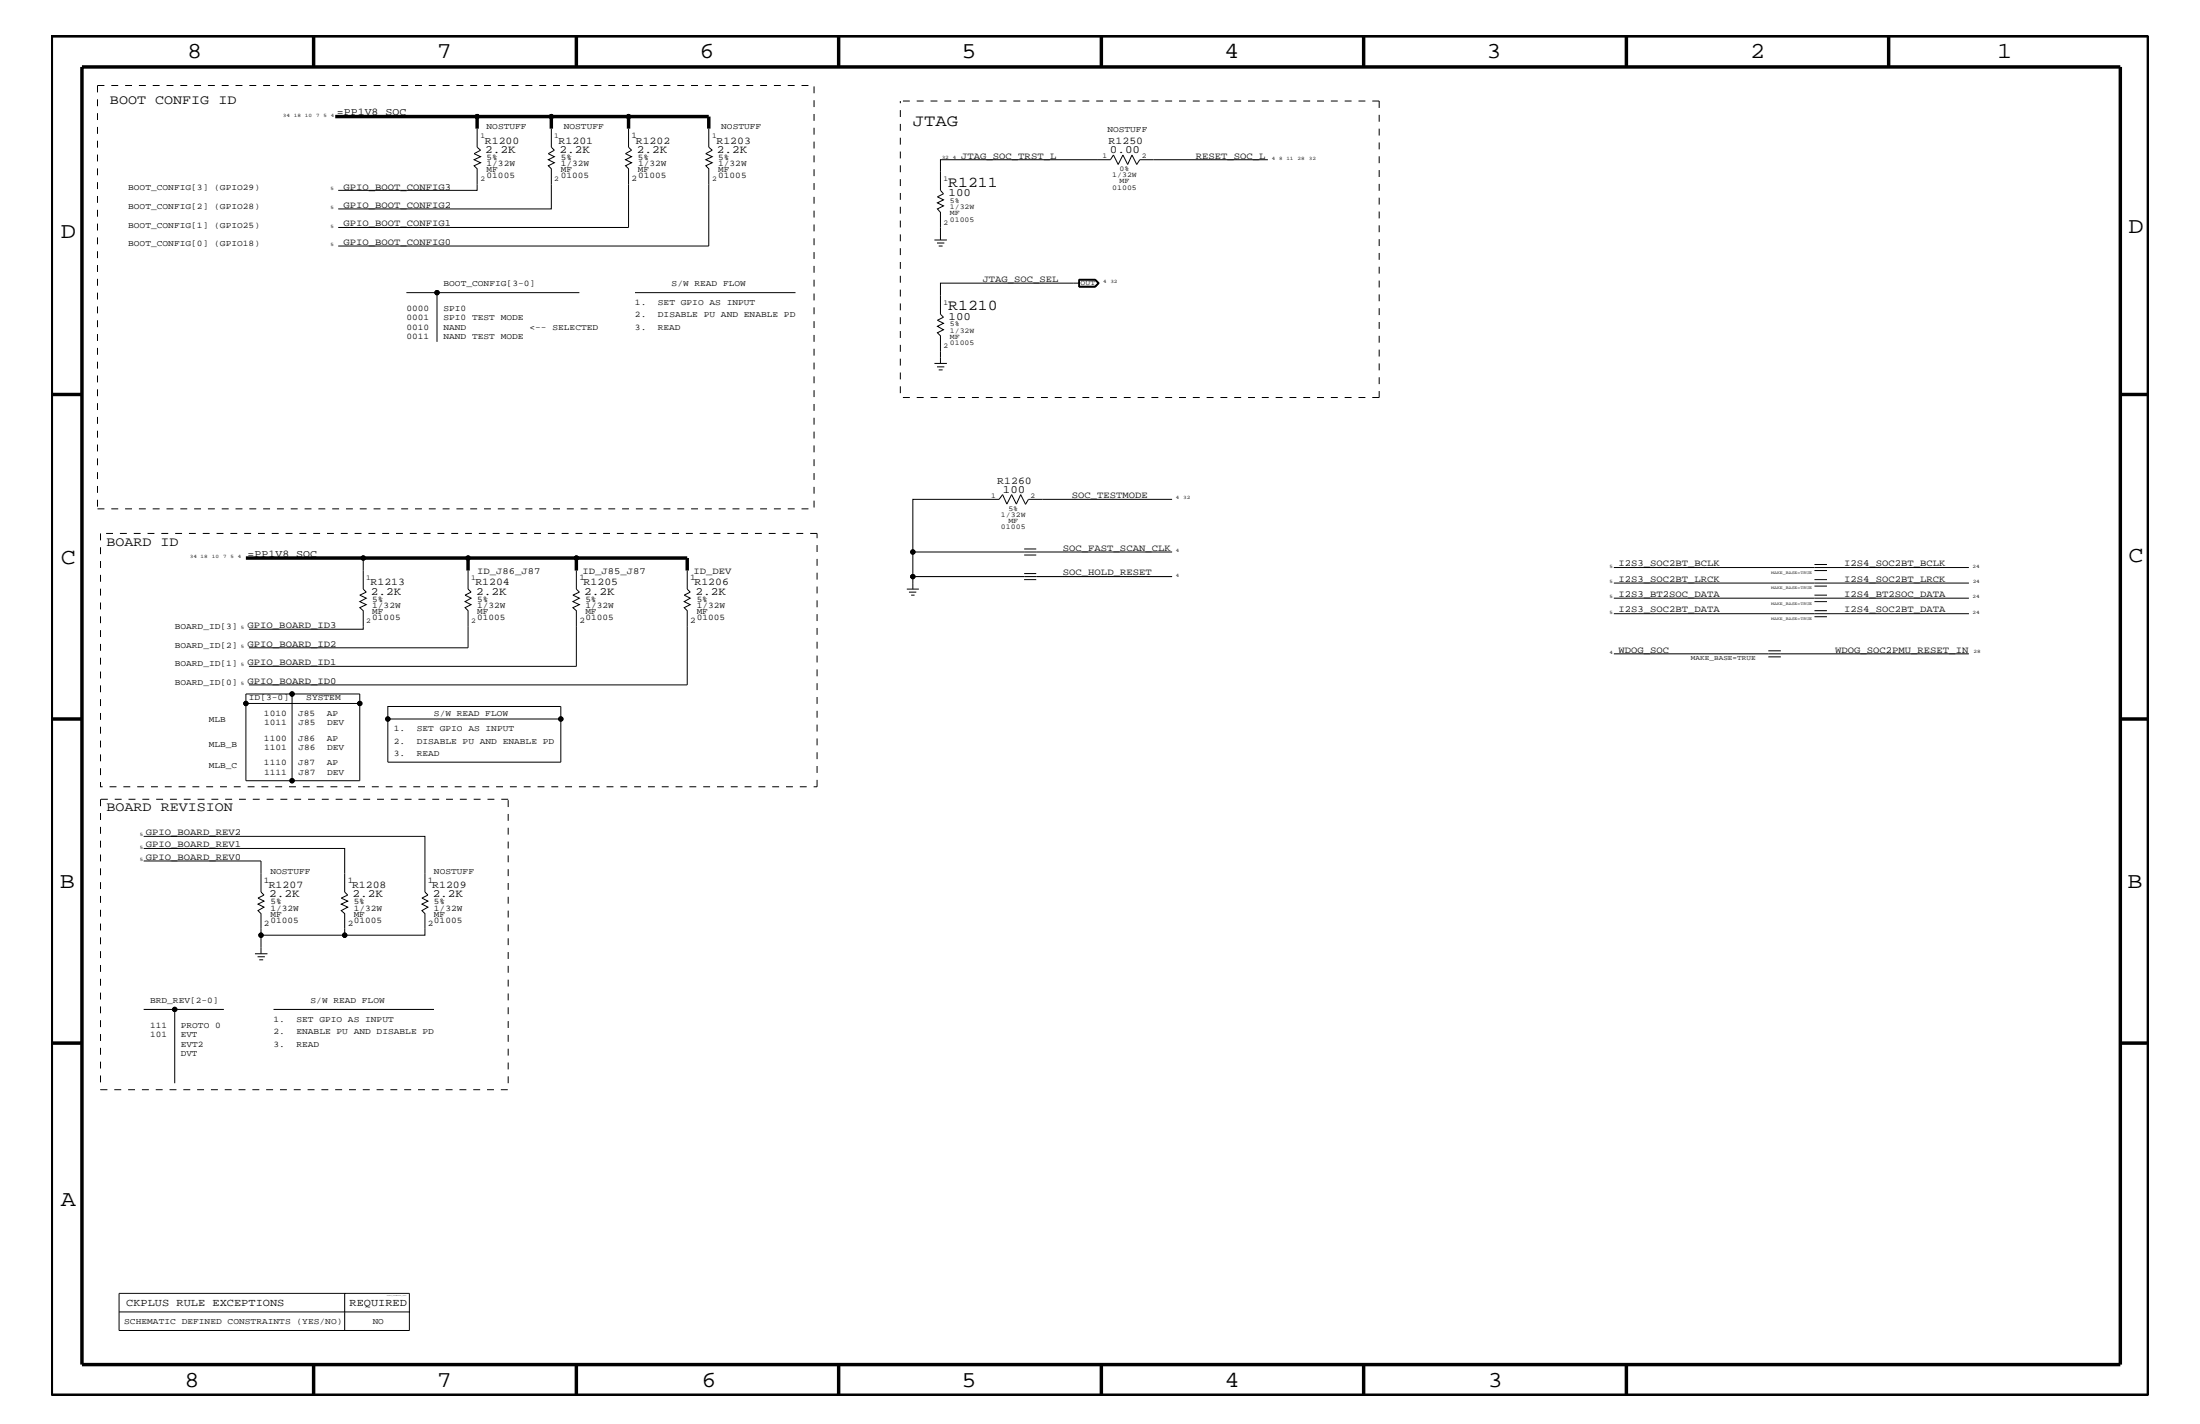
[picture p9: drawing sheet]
<svg xmlns="http://www.w3.org/2000/svg" width="432mm" height="279mm" viewBox="0 0 432 279" stroke-linecap="round" stroke-linejoin="round" font-family="sans-serif">
<g fill="none" stroke="#000" stroke-width=".2">
<path d="M93.6 25.2v3.7l.7 .6-1.2 .7 1.2 .5-1.2 .6 1.2 .6-1.2 .6 .5 .6v4.3h-27.2M108.2 25.2v3.7l.6 .6-1.2 .7 1.2 .5-1.2 .6 1.2 .6-1.2 .6 .6 .6v7.9h-41.8M123.4 25.2v3.7l.6 .6-1.2 .7 1.2 .5-1.2 .6 1.2 .6-1.2 .6 .6 .6v11.5h-57M139.1 25.2v3.7l.7 .6-1.3 .7 1.3 .5-1.3 .6 1.3 .6-1.3 .6 .6 .6v15.2h-72.7M248.9 31.3h-25.2l-.6 1-.9-1.9-.9 1.9-.9-1.9-.9 1.9-1-1.9-.6 .9h-33.3v6.1l.6 .6-1.2 .6 1.2 .6-1.2 .6 1.2 .6-1.2 .6 .6 .7v5.4M79.8 57.4h6v9.7M85.8 57.4h27.9M124.6 57.4h31.5M183.4 47.1h2.5M183.9 47.7h1.4M184.2 48.3h.8M211.8 54.9h3.2"/>
<path d="M211.8 54.8h3.2l.7 .8-.7 .7h-3.2zM211.8 55h3.1l.6 .6-.6 .5h-3.1M211.8 55.6h-27.2v6.1l.6 .5-1.2 .6 1.2 .6-1.2 .6 1.2 .7-1.2 .6 .6 .6v5.4M215 54.9l.7 .7-.7 .7M215 54.9l.6 .7-.6 .6h-3.2v-1.3M183.4 71.3h2.5M183.9 72h1.4M184.2 72.6h.8M201.3 98.9l-1-1.9-.8 1.9-.9-1.9-1 1.9-.8-1.9-.7 1h-16.9v10.3M230.1 98h-28.2l-.6 1M71.3 109.5v6.1l.6 .6-1.3 .6 1.3 .6-1.3 .6 1.3 .6-1.3 .6 .7 .6v3.7h-22.4M91.9 111.9v3.7l.6 .6-1.2 .6 1.2 .6-1.2 .6 1.2 .6-1.2 .6 .6 .6v7.3h-43"/>
<path d="M113.1 111.9v3.7l.6 .6-1.3 .6 1.3 .6-1.3 .6 1.3 .6-1.3 .6 .7 .6v10.9h-64.2M134.9 111.9v3.7l.6 .6-1.2 .6 1.2 .6-1.2 .6 1.2 .6-1.2 .6 .6 .6v14.6h-86M178 115.6h2.4M178.4 116.2h1.4M178.8 116.8h.7M201 108.9h2.4M201 107.7h2.4M201 113.7h2.4M201 112.5h2.4M230.1 113.1h-50.9v2.5M230.1 108.3h-50.9v4.8M316.8 111.4h69.6"/>
<path d="M316.8 114.4h69.6M316.8 117.4h69.6M356.1 116.8h2.5M356.1 113.7h2.5M356.1 111.9h2.5M356.1 110.8h2.5M356.1 115h2.5M356.1 118h2.5M356.1 119.8h2.5M48.3 138h22.3M57.3 136.2v17h13.3v-17h-22.3v17h9M316.8 120.4h69.6"/>
<path d="M316.8 128.3h69.6M347.1 128.9h2.4M347.1 127.7h2.4M356.1 121h2.5M76.1 141.1v-2.5h34v2.5h-34v8.4h34v-8.4M28.2 168.9h23v6.1l.6 .6-1.2 .6 1.2 .6-1.2 .6 1.2 .6-1.2 .7 .6 .6v7.8M28.2 164.1h55.2v10.9l.6 .6-1.2 .6 1.2 .6-1.2 .6 1.2 .6-1.2 .7 .6 .6v4.2h-15.7v-4.2l-.7-.6 1.2-.7-1.2-.6 1.2-.6-1.2-.6 1.2-.6-.5-.6v-8.5h-39.5M28.2 198.1h15.7M34.3 198.1v14.4M50 187.1h2.5M50.5 187.7h1.5M50.9 188.3h.7"/>
<path d="M51.2 183.5h16.5M53.7 198.1h31.5M23.4 253.8h57v7.3h-57zM23.4 257.4h57M67.7 253.8v7.3"/>
<circle cx="93.6" cy="22.9" r=".42"/>
<circle cx="108.2" cy="22.9" r=".42"/>
<circle cx="123.4" cy="22.9" r=".42"/>
<circle cx="85.8" cy="57.4" r=".42"/>
<circle cx="71.3" cy="109.5" r=".42"/>
<circle cx="91.9" cy="109.5" r=".42"/>
<circle cx="113.1" cy="109.5" r=".42"/>
<circle cx="179.2" cy="113.1" r=".42"/>
<circle cx="179.2" cy="108.3" r=".42"/>
<circle cx="48.3" cy="138" r=".42"/>
<circle cx="57.3" cy="136.2" r=".42"/>
<circle cx="70.6" cy="138" r=".42"/>
<circle cx="57.3" cy="153.2" r=".42"/>
<circle cx="76.1" cy="141.1" r=".42"/>
<circle cx="110.1" cy="141.1" r=".42"/>
<circle cx="34.3" cy="198.1" r=".42"/>
<circle cx="51.2" cy="183.5" r=".42"/>
<circle cx="67.7" cy="183.5" r=".42"/>
</g>
<g fill="none" stroke="#000" stroke-width=".68" stroke-linecap="butt">
<path d="M10.1 7h411.6v266.8h-411.6zM16.1 13.1h400.1v254.6h-400.1zM61.6 7v6.1M113.1 7v6.1M164.6 7v6.1M216.2 7v6.1M267.6 7v6.1M319.2 7v6.1M370.7 7v6.1M65.8 22.9h27.8M108.2 22.9h-14.6v2.3M123.4 22.9v2.3"/>
<path d="M123.4 22.9h15.7v2.3M123.4 22.9h-15.2v2.3M10.1 77.4h6M416.2 77.4h5.5M48.3 109.5h43.6v2.4M91.9 109.5h21.2v2.4M113.1 109.5h21.8v2.4M10.1 141.1h6M416.2 141.1h5.5M10.1 204.7h6M416.2 204.7h5.5M61.6 267.7v6.1"/>
<path d="M113.1 267.7v6.1M164.6 267.7v6.1M216.2 268v5.8M267.6 267.7v6.1M319.2 267.7v6.1"/>
</g>
<path d="M19.1 16.8v83M19.1 16.8h140.7M270.7 19.8v58.2M270.7 19.8h-94M270.7 78h-94v-58.2M19.1 99.8h140.7v-83M19.7 104.7v49.7h140.7M160.4 104.7h-140.7M19.7 156.8v57M99.7 156.8h-80M160.4 154.4v-49.7M19.7 213.8h80v-57" fill="none" stroke="#000" stroke-width=".2" stroke-dasharray="1.4 1.4" stroke-linecap="butt"/>
<g fill="#000">
<circle cx="93.6" cy="22.9" r=".42"/>
<circle cx="108.2" cy="22.9" r=".42"/>
<circle cx="123.4" cy="22.9" r=".42"/>
<circle cx="85.8" cy="57.4" r=".42"/>
<circle cx="71.3" cy="109.5" r=".42"/>
<circle cx="91.9" cy="109.5" r=".42"/>
<circle cx="113.1" cy="109.5" r=".42"/>
<circle cx="179.2" cy="113.1" r=".42"/>
<circle cx="179.2" cy="108.3" r=".42"/>
<circle cx="48.3" cy="138" r=".42"/>
<circle cx="57.3" cy="136.2" r=".42"/>
<circle cx="70.6" cy="138" r=".42"/>
<circle cx="57.3" cy="153.2" r=".42"/>
<circle cx="76.1" cy="141.1" r=".42"/>
<circle cx="110.1" cy="141.1" r=".42"/>
<circle cx="34.3" cy="198.1" r=".42"/>
<circle cx="51.2" cy="183.5" r=".42"/>
<circle cx="67.7" cy="183.5" r=".42"/>
</g>
<g font-size="4.5">
<text x="36.7" y="11.5">8</text>
<text x="85.8" y="11.5">7</text>
<text x="137.3" y="11.5">6</text>
<text x="188.7" y="11.5">5</text>
<text x="240.3" y="11.5">4</text>
<text x="291.8" y="11.5">3</text>
<text x="343.5" y="11.5">2</text>
<text x="392" y="11.5">1</text>
<text x="11.9" y="46.8">D</text>
<text x="417.7" y="45.7">D</text>
<text x="11.9" y="110.6">C</text>
<text x="417.7" y="110.3">C</text>
<text x="11.8" y="174.3">B</text>
<text x="417.6" y="174.2">B</text>
<text x="11.9" y="236.7">A</text>
<text x="36.2" y="272.1">8</text>
<text x="85.8" y="272.1">7</text>
<text x="137.7" y="272.1">6</text>
<text x="188.7" y="272.1">5</text>
<text x="240.4" y="272.1">4</text>
<text x="292" y="272.1">3</text>
</g>
<text font-size="3.3" x="179.2" y="24.7">JTAG</text>
<g font-size="3">
<text x="186.1" y="36.7">R1211</text>
<text x="186.1" y="60.9">R1210</text>
</g>
<g font-size="2.6">
<text x="21.6" y="20.4">BOOT CONFIG ID</text>
<text x="20.9" y="107.1">BOARD ID</text>
<text x="20.9" y="159.2">BOARD REVISION</text>
</g>
<g font-size="2.2">
<text x="95.2" y="30">2.2K</text>
<text x="109.8" y="30">2.2K</text>
<text x="125" y="30">2.2K</text>
<text x="140.7" y="30">2.2K</text>
<text x="217.8" y="30">0.00</text>
<text x="186.2" y="38.5">100</text>
<text x="186.2" y="62.8">100</text>
<text x="196.9" y="96.7">100</text>
<text x="72.8" y="116.7">2.2K</text>
<text x="93.5" y="116.7">2.2K</text>
<text x="114.6" y="116.7">2.2K</text>
<text x="136.5" y="116.7">2.2K</text>
<text x="52.8" y="176.1">2.2K</text>
<text x="69.2" y="176.1">2.2K</text>
<text x="84.9" y="176.1">2.2K</text>
</g>
<g font-size="2.1">
<text x="24.8" y="256.2">CKPLUS RULE EXCEPTIONS</text>
<text x="68.6" y="256.2">REQUIRED</text>
</g>
<g font-size="2">
<text x="66.1" y="22.6">=PP1V8_SOC</text>
<text x="95.2" y="28.2">R1200</text>
<text x="109.6" y="28.2">R1201</text>
<text x="124.8" y="28.2">R1202</text>
<text x="140.6" y="28.2">R1203</text>
<text x="217.6" y="28.3">R1250</text>
<text x="195.7" y="95">R1260</text>
<text x="48.6" y="109.3">=PP1V8_SOC</text>
<text x="72.7" y="114.8">R1213</text>
<text x="93.3" y="114.8">R1204</text>
<text x="114.6" y="114.8">R1205</text>
<text x="136.3" y="114.8">R1206</text>
<text x="52.7" y="174.3">R1207</text>
<text x="69.1" y="174.3">R1208</text>
<text x="84.8" y="174.3">R1209</text>
</g>
<g font-size="1.9">
<text x="188.6" y="31.1">JTAG_SOC_TRST_L</text>
<text x="234.7" y="31.1">RESET_SOC_L</text>
<text x="67.4" y="40.8">GPIO_BOOT_CONFIG2</text>
<text x="67.4" y="37.2">GPIO_BOOT_CONFIG3</text>
<text x="67.4" y="44.4">GPIO_BOOT_CONFIG1</text>
<text x="67.4" y="48">GPIO_BOOT_CONFIG0</text>
<text x="192.9" y="55.3">JTAG_SOC_SEL</text>
<text x="210.4" y="97.7">SOC_TESTMODE</text>
<text x="93.6" y="112.6">ID_J86_J87</text>
<text x="114.3" y="112.6">ID_J85_J87</text>
<text x="136.1" y="112.6">ID_DEV</text>
<text x="208.6" y="108.1">SOC_FAST_SCAN_CLK</text>
<text x="208.6" y="112.9">SOC_HOLD_RESET</text>
<text x="317.7" y="111.1">I2S3_SOC2BT_BCLK</text>
<text x="361.9" y="111.1">I2S4_SOC2BT_BCLK</text>
<text x="317.7" y="114.2">I2S3_SOC2BT_LRCK</text>
<text x="317.7" y="117.2">I2S3_BT2SOC_DATA</text>
<text x="361.9" y="117.2">I2S4_BT2SOC_DATA</text>
<text x="361.9" y="114.2">I2S4_SOC2BT_LRCK</text>
<text x="48.6" y="123.2">GPIO_BOARD_ID3</text>
<text x="317.7" y="120.2">I2S3_SOC2BT_DATA</text>
<text x="361.9" y="120.2">I2S4_SOC2BT_DATA</text>
<text x="48.6" y="126.9">GPIO_BOARD_ID2</text>
<text x="48.6" y="130.5">GPIO_BOARD_ID1</text>
<text x="317.7" y="128">WDOG_SOC</text>
<text x="360.2" y="128">WDOG_SOC2PMU_RESET_IN</text>
<text x="48.6" y="134.1">GPIO_BOARD_ID0</text>
<text x="28.6" y="163.9">GPIO_BOARD_REV2</text>
<text x="28.6" y="166.2">GPIO_BOARD_REV1</text>
<text x="28.6" y="168.7">GPIO_BOARD_REV0</text>
</g>
<g font-size="1.7">
<text x="95.5" y="25.3">NOSTUFF</text>
<text x="110.7" y="25.3">NOSTUFF</text>
<text x="124" y="27.1">1</text>
<text x="141.6" y="25.3">NOSTUFF</text>
<text x="217.3" y="25.9">NOSTUFF</text>
<text x="95.5" y="35">01005</text>
<text x="95.5" y="32.5">1/32W</text>
<text x="95.5" y="33.7">MF</text>
<text x="95.5" y="31.4">5%</text>
<text x="110.1" y="32.5">1/32W</text>
<text x="110.1" y="35">01005</text>
<text x="110.1" y="33.7">MF</text>
<text x="110.1" y="31.4">5%</text>
<text x="124" y="35.6">2</text>
<text x="125.2" y="31.4">5%</text>
<text x="125.2" y="33.7">MF</text>
<text x="125.2" y="32.5">1/32W</text>
<text x="125.2" y="35">01005</text>
<text x="141" y="33.7">MF</text>
<text x="141" y="31.4">5%</text>
<text x="141" y="32.5">1/32W</text>
<text x="141" y="35">01005</text>
<text x="25.1" y="41">BOOT_CONFIG[2] (GPIO28)</text>
<text x="25.1" y="37.4">BOOT_CONFIG[3] (GPIO29)</text>
<text x="25.1" y="44.6">BOOT_CONFIG[1] (GPIO25)</text>
<text x="25.1" y="48.3">BOOT_CONFIG[0] (GPIO18)</text>
<text x="87" y="56.2">BOOT_CONFIG[3-0]</text>
<text x="124.6" y="59.8">1.</text>
<text x="129.1" y="59.8">SET GPIO AS INPUT</text>
<text x="131.8" y="56.2">S/W READ FLOW</text>
<text x="79.8" y="62.9">0001</text>
<text x="79.8" y="64.7">0010</text>
<text x="79.8" y="61.1">0000</text>
<text x="87" y="64.7">NAND</text>
<text x="87" y="62.9">SPI0 TEST MODE</text>
<text x="87" y="61.1">SPI0</text>
<text x="103.9" y="64.7">&lt;-- SELECTED</text>
<text x="124.6" y="62.3">2.</text>
<text x="124.6" y="64.7">3.</text>
<text x="129.1" y="64.7">READ</text>
<text x="129.1" y="62.3">DISABLE PU AND ENABLE PD</text>
<text x="79.8" y="66.5">0011</text>
<text x="87" y="66.5">NAND TEST MODE</text>
<text x="113.7" y="113.7">1</text>
<text x="135.5" y="113.7">1</text>
<text x="73.1" y="118.1">5%</text>
<text x="73.1" y="119.2">1/32W</text>
<text x="93.6" y="118.1">5%</text>
<text x="93.6" y="119.2">1/32W</text>
<text x="114.9" y="118.1">5%</text>
<text x="114.9" y="119.2">1/32W</text>
<text x="136.7" y="118.1">5%</text>
<text x="136.7" y="119.2">1/32W</text>
<text x="34.3" y="123.5">BOARD_ID[3]</text>
<text x="73.1" y="120.4">MF</text>
<text x="73.1" y="121.7">01005</text>
<text x="93.6" y="120.4">MF</text>
<text x="93.6" y="121.7">01005</text>
<text x="113.7" y="122.3">2</text>
<text x="114.9" y="120.4">MF</text>
<text x="114.9" y="121.7">01005</text>
<text x="135.5" y="122.3">2</text>
<text x="136.7" y="121.7">01005</text>
<text x="136.7" y="120.4">MF</text>
<text x="34.3" y="130.8">BOARD_ID[1]</text>
<text x="34.3" y="127.1">BOARD_ID[2]</text>
<text x="34.3" y="134.4">BOARD_ID[0]</text>
<text x="48.9" y="137.4">ID[3-0]</text>
<text x="60.1" y="137.4">SYSTEM</text>
<text x="41" y="141.7">MLB</text>
<text x="51.8" y="140.4">1010</text>
<text x="51.8" y="142.3">1011</text>
<text x="58.5" y="140.4">J85</text>
<text x="58.6" y="142.3">J85</text>
<text x="64.1" y="140.4">AP</text>
<text x="64.2" y="142.3">DEV</text>
<text x="77.3" y="143.5">1.</text>
<text x="81.8" y="143.5">SET GPIO AS INPUT</text>
<text x="85.2" y="140.4">S/W READ FLOW</text>
<text x="41" y="146.5">MLB_B</text>
<text x="51.8" y="145.3">1100</text>
<text x="51.8" y="147.1">1101</text>
<text x="58.5" y="145.3">J86</text>
<text x="58.6" y="147.1">J86</text>
<text x="64.1" y="145.3">AP</text>
<text x="64.2" y="147.1">DEV</text>
<text x="77.3" y="148.4">3.</text>
<text x="77.3" y="145.9">2.</text>
<text x="81.8" y="148.4">READ</text>
<text x="81.8" y="145.9">DISABLE PU AND ENABLE PD</text>
<text x="41" y="150.7">MLB_C</text>
<text x="51.8" y="150.1">1110</text>
<text x="51.8" y="152">1111</text>
<text x="58.5" y="150.1">J87</text>
<text x="58.6" y="152">J87</text>
<text x="64.1" y="150.1">AP</text>
<text x="64.2" y="152">DEV</text>
<text x="51.8" y="173.2">1</text>
<text x="53.1" y="171.4">NOSTUFF</text>
<text x="68.2" y="173.2">1</text>
<text x="84" y="173.2">1</text>
<text x="85.2" y="171.4">NOSTUFF</text>
<text x="53.1" y="179.9">MF</text>
<text x="53.1" y="177.4">5%</text>
<text x="53.1" y="178.7">1/32W</text>
<text x="69.4" y="177.4">5%</text>
<text x="69.4" y="179.9">MF</text>
<text x="69.4" y="178.7">1/32W</text>
<text x="85.2" y="179.9">MF</text>
<text x="85.2" y="177.4">5%</text>
<text x="85.2" y="178.7">1/32W</text>
<text x="51.8" y="181.6">2</text>
<text x="53.1" y="181">01005</text>
<text x="68.2" y="181.6">2</text>
<text x="69.4" y="181">01005</text>
<text x="84" y="181.6">2</text>
<text x="85.2" y="181">01005</text>
<text x="29.5" y="196.8">BRD_REV[2-0]</text>
<text x="61" y="196.8">S/W READ FLOW</text>
<text x="29.5" y="201.7">111</text>
<text x="29.5" y="203.5">101</text>
<text x="35.5" y="201.7">PROTO 0</text>
<text x="35.5" y="203.5">EVT</text>
<text x="53.7" y="200.4">1.</text>
<text x="53.7" y="202.9">2.</text>
<text x="58.2" y="200.4">SET GPIO AS INPUT</text>
<text x="58.2" y="202.9">ENABLE PU AND DISABLE PD</text>
<text x="35.5" y="207.1">DVT</text>
<text x="35.5" y="205.3">EVT2</text>
<text x="53.7" y="205.3">3.</text>
<text x="58.2" y="205.3">READ</text>
<text x="24.4" y="259.9">SCHEMATIC DEFINED CONSTRAINTS (YES/NO)</text>
<text x="73.2" y="259.9">NO</text>
</g>
<g font-size="1.4">
<text x="94.3" y="27.1">1</text>
<text x="108.8" y="27.1">1</text>
<text x="139.8" y="27.1">1</text>
<text x="94.3" y="35.6">2</text>
<text x="108.8" y="35.6">2</text>
<text x="139.8" y="35.6">2</text>
<text x="185.2" y="35.6">1</text>
<text x="216.4" y="31">1</text>
<text x="218.3" y="34.7">1/32W</text>
<text x="219.8" y="35.9">MF</text>
<text x="219.8" y="33.6">0%</text>
<text x="224.1" y="31">2</text>
<text x="186.4" y="39.8">5%</text>
<text x="186.4" y="41">1/32W</text>
<text x="218.3" y="37.2">01005</text>
<text x="185.2" y="44.1">2</text>
<text x="186.4" y="42.3">MF</text>
<text x="186.4" y="43.5">01005</text>
<text x="185.2" y="59.8">1</text>
<text x="212.1" y="56">OUT</text>
<text x="186.4" y="64">5%</text>
<text x="186.4" y="65.3">1/32W</text>
<text x="185.2" y="68.4">2</text>
<text x="186.4" y="66.5">MF</text>
<text x="186.4" y="67.7">01005</text>
<text x="194.6" y="97.6">1</text>
<text x="196.5" y="101.4">1/32W</text>
<text x="197.9" y="100.2">5%</text>
<text x="202.3" y="97.6">2</text>
<text x="196.5" y="103.8">01005</text>
<text x="197.9" y="102.6">MF</text>
<text x="71.9" y="113.7">1</text>
<text x="92.5" y="113.7">1</text>
<text x="71.9" y="122.3">2</text>
<text x="92.5" y="122.3">2</text>
<text x="331.9" y="129.6">MAKE_BASE=TRUE</text>
</g>
<g font-size="1">
<text x="55.5" y="22.9">34 18</text>
<text x="59.9" y="22.9">10</text>
<text x="62.1" y="22.9">7</text>
<text x="63.5" y="22.9">5</text>
<text x="64.9" y="22.9">4</text>
<text x="184.8" y="31.1">32</text>
<text x="187" y="31.1">4</text>
<text x="249.6" y="31.4">4</text>
<text x="251" y="31.4">8</text>
<text x="252.5" y="31.4">11</text>
<text x="254.7" y="31.4">28</text>
<text x="256.9" y="31.4">32</text>
<text x="64.8" y="41">5</text>
<text x="64.8" y="37.4">5</text>
<text x="64.9" y="44.6">5</text>
<text x="64.9" y="48.3">5</text>
<text x="216.5" y="55.6">4</text>
<text x="217.9" y="55.6">32</text>
<text x="230.8" y="98">4</text>
<text x="232.2" y="98">32</text>
<text x="37.3" y="109.5">34 18</text>
<text x="41.6" y="109.5">10</text>
<text x="43.8" y="109.5">7</text>
<text x="45.2" y="109.5">5</text>
<text x="46.7" y="109.5">4</text>
<text x="230.8" y="113.1">4</text>
<text x="230.8" y="108.3">4</text>
<text x="315.9" y="111.4">5</text>
<text x="387.2" y="111.4">24</text>
<text x="315.9" y="114.4">5</text>
<text x="315.9" y="117.4">5</text>
<text x="387.2" y="117.4">24</text>
<text x="387.2" y="114.4">24</text>
<text x="47.2" y="123.5">5</text>
<text x="315.9" y="120.4">5</text>
<text x="387.2" y="120.4">24</text>
<text x="47.2" y="127.1">5</text>
<text x="47.2" y="130.8">5</text>
<text x="315.9" y="128.3">4</text>
<text x="387.3" y="128">28</text>
<text x="47.2" y="134.4">5</text>
<text x="27.4" y="164.1">5</text>
<text x="27.4" y="166.5">5</text>
<text x="27.4" y="168.9">5</text>
</g>
<g font-size=".8">
<text x="347.6" y="112.6">MAKE_BASE=TRUE</text>
<text x="347.6" y="115.6">MAKE_BASE=TRUE</text>
<text x="347.6" y="118.6">MAKE_BASE=TRUE</text>
<text x="347.6" y="121.7">MAKE_BASE=TRUE</text>
</g>
<text font-size=".3" x="75.9" y="254.4">TABLE_DASHBOARD_INFO</text>
</svg>
